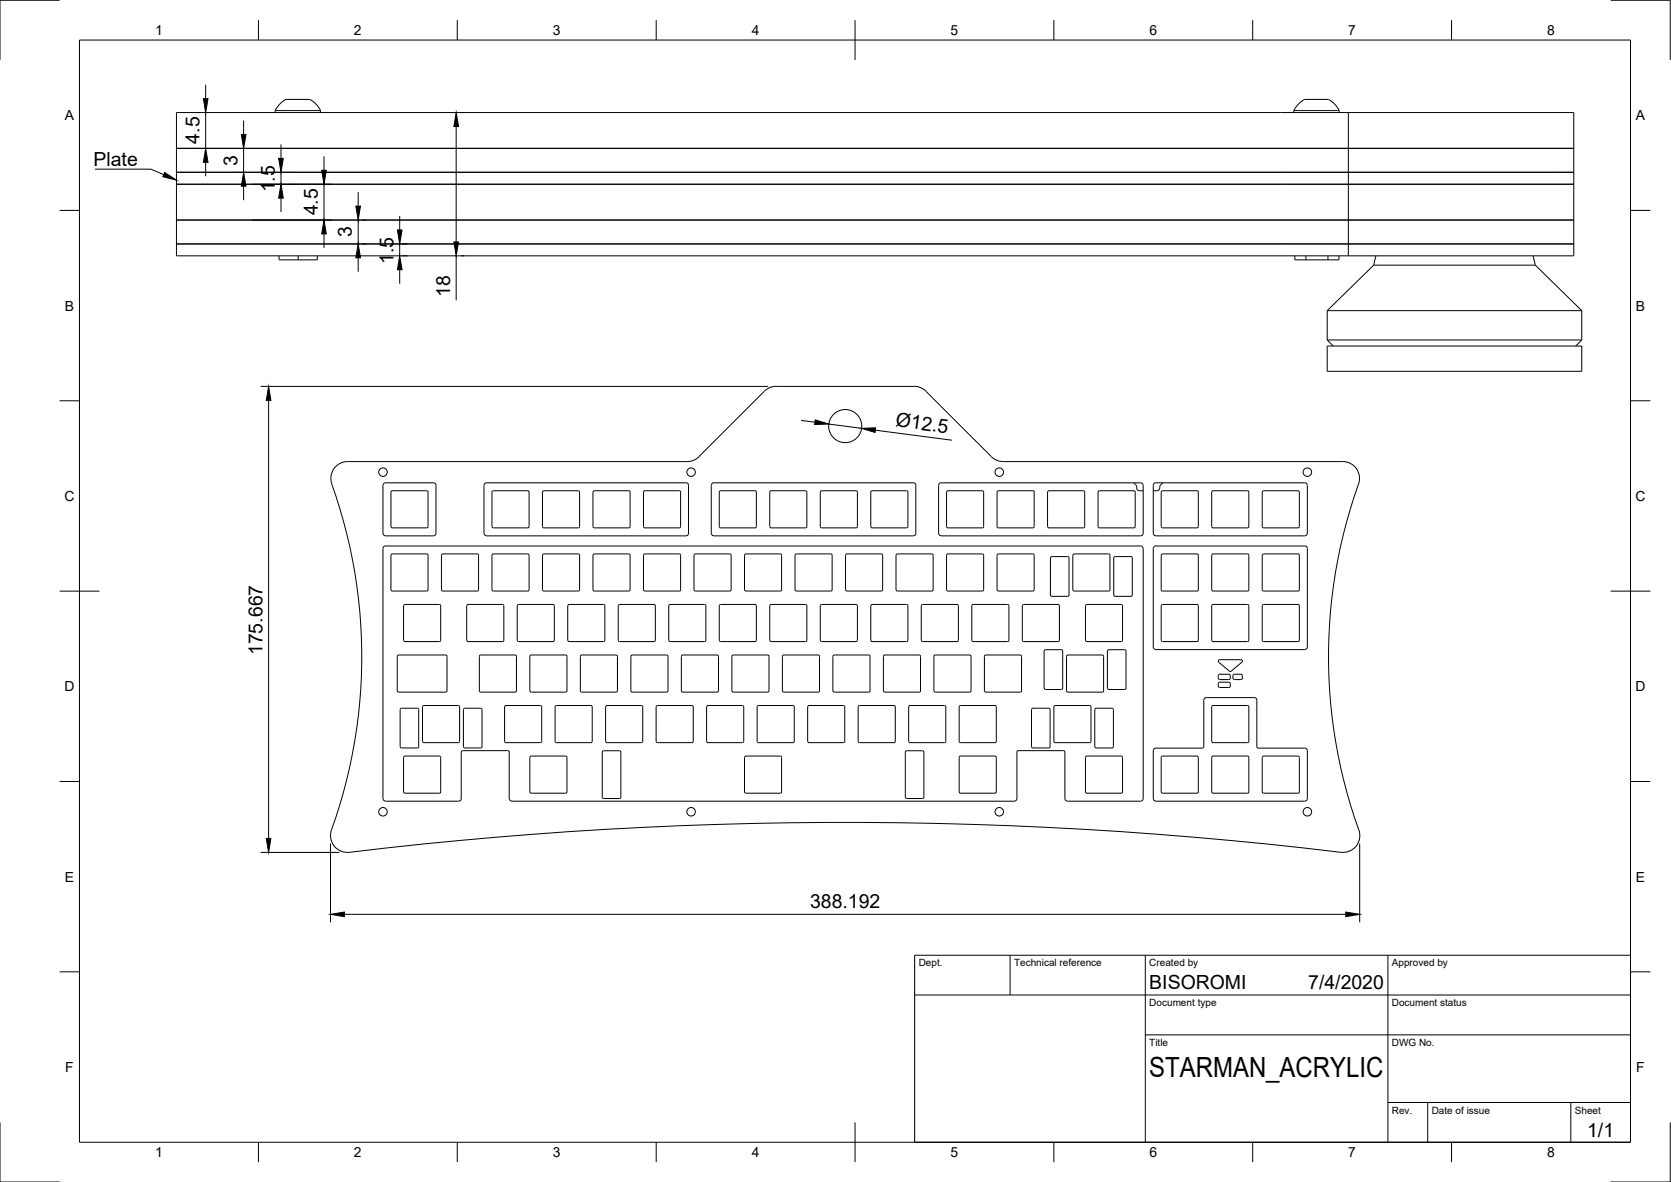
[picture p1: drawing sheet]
<svg xmlns="http://www.w3.org/2000/svg" width="420mm" height="297mm" viewBox="0 0 420 297" stroke-linecap="round" stroke-linejoin="round" font-family="sans-serif">
<!-- layer: Visible -->
<g fill="none" stroke="#000" stroke-width=".25">
<path d="M44.4 37.3h351.3M80.6 27.8h-11.4v.5M80.6 27.8v.5M80.6 27.8a4.8 4.8 0 0 0-3-2.8h-4.5a2.52 2.52 0 0 0-2.6 1l-1.3 1.8M328 25h4.8a2.6 2.6 0 0 1 2.6 1l1.3 1.8M328 25l-1.7 1.4-1 1.4M336.7 27.8h-11.4v.5M336.7 27.8v.5M339 28.3h-294.6v36h294.6M339 28.3h56.7v36h-56.7M339 28.3v36M44.4 43.3h351.3"/>
<path d="M44.4 46.3h351.3M44.4 55.3h351.3M44.4 61.3h351.3M70.2 64.3v1h9.6v-1M75 64.3v1M325.6 64.3v1h11.1v-1M328.4 64.3v1M333.7 78.1h64M333.7 78.1v7.3M333.9 64.3v1M345.4 66.6h40.6M345.4 66.6l-11.7 11.5"/>
<path d="M345.9 64.3l-.5 2.3M385.5 64.3l.5 2.3M386 66.6l11.7 11.5M397.7 78.1v7.3M192.2 98.3l-16.4 16.5-1.4 .9-1.6 .3M195.2 97.1h34.6M195.2 97.1l-1.6 .3-1.4 .9M229.8 97.1l1.7 .3 1.3 .9M232.8 98.3l16.5 16.5 .8 .6 1.6 .6h85.9M333.7 85.4h64M333.7 87h64v6.3h-64zM333.7 85.4l1.5 1.6"/>
<path d="M397.7 85.4l-1.5 1.6M172.8 116h-85.4a4.2 4.2 0 0 0-4 5.7M337.6 116a4.2 4.2 0 0 1 4 5.7M83.4 121.7a128.3 128.3 0 0 1 0 86.8M96.3 122v12M96.3 134a.67 .67 0 0 0 .7 .6l12 .1M97 137.2h189.8M97 137.2a.7 .7 0 0 0-.7 .7v62.8a.67 .67 0 0 0 .7 .6h18.3M98.4 139.4l.2-.2h8.9l.1 .3v8.9l-.3 .1h-8.8l-.2-.3zM98.4 123.5l.2-.2 8.9 .1 .1 .3v8.8l-.3 .2-8.8-.1-.2-.3zM109 121.3h-12a.67 .67 0 0 0-.7 .7M109 121.3a.67 .67 0 0 1 .6 .7"/>
<path d="M109.6 122v12M109.6 134a.67 .67 0 0 1-.6 .6M111.1 139.4l.2-.2h8.9l.1 .3v8.9l-.3 .1h-8.8l-.2-.3zM121.7 122v12M121.7 122a.67 .67 0 0 1 .7-.7h50.1a.63 .63 0 0 1 .6 .7M123.8 123.5l.2-.2 8.9 .1 .1 .3v8.8l-.3 .2-8.8-.1-.2-.3zM123.8 139.4l.2-.2h8.9l.1 .3v8.9l-.3 .1h-8.8l-.2-.3zM136.5 139.4l.2-.2h8.9l.1 .3v8.9l-.3 .1h-8.8l-.2-.3zM136.5 123.5l.2-.2 8.9 .1 .1 .3v8.8l-.3 .2-8.8-.1-.2-.3zM149.2 123.5l.2-.2 8.9 .1 .1 .3v8.8l-.3 .2-8.8-.1-.2-.3zM149.2 139.4l.2-.2h8.9l.1 .3v8.9l-.3 .1h-8.8l-.2-.3zM161.9 123.5l.2-.2 8.9 .1 .1 .3v8.8l-.3 .2-8.8-.1-.2-.3z"/>
<path d="M161.9 139.4l.2-.2h8.9l.1 .3v8.9l-.3 .1h-8.8l-.2-.3zM173.1 122v12M173.1 134a.67 .67 0 0 1-.6 .6l-50.1 .1-.5-.2-.2-.5M174.8 139.2h8.7l.3 .2v8.8l-.3 .3h-8.7M174.8 139.2l-.3 .3v8.7l.3 .3M178.8 122v12M178.9 122a.67 .67 0 0 1 .6-.7h50.1a.63 .63 0 0 1 .7 .7M181.2 123.3h8.7l.3 .4v8.6l-.2 .3-8.8 .1M181.2 123.3l-.4 .4 .1 8.6 .3 .4M187.5 139.2h8.7l.3 .3v8.7l-.1 .3h-8.9M187.5 139.2l-.3 .3v8.7l.3 .3M193.9 123.3h8.7l.3 .4v8.6l-.2 .3-8.8 .1"/>
<path d="M193.9 123.3l-.4 .4 .1 8.6 .3 .4M200.2 139.2h8.7l.3 .2v8.8l-.3 .3h-8.7M200.2 139.2l-.3 .3v8.7l.3 .3M206.6 123.3h8.7l.2 .2 .1 8.8-.3 .4h-8.7M206.6 123.3l-.3 .4-.1 8.6 .4 .4M212.9 139.2h8.7l.3 .2v8.8l-.3 .3h-8.7M212.9 139.2l-.3 .3v8.7l.3 .3M219.3 123.3h8.7l.2 .2 .1 8.8-.3 .4h-8.7M219.3 123.3l-.3 .4-.1 8.6 .4 .4M225.6 139.2h8.7l.3 .2v8.8l-.3 .3h-8.7M225.6 139.2l-.3 .3v8.7l.3 .3M230.3 122v12"/>
<path d="M230.3 134a.67 .67 0 0 1-.7 .6l-50.1 .1-.4-.2-.2-.5M236 122v12M236 122a.67 .67 0 0 1 .7-.7h50.1a.63 .63 0 0 1 .6 .7M238.1 123.5l.2-.2 8.9 .1 .1 .3v8.8l-.3 .2-8.8-.1-.2-.3zM238.1 139.4l.2-.2h8.9l.1 .3v8.9l-.3 .1h-8.8l-.2-.3zM250.7 123.7v8.6M250.7 139.5v8.7M250.7 123.7l.3-.4 8.9 .1 .1 .3v8.6l-.3 .4h-8.7l-.3-.4M250.7 139.5l.3-.3h8.9l.1 .3v8.7l-.3 .3h-8.7l-.3-.3M263.4 123.7v8.6M263.4 123.7l.3-.4 8.9 .1 .1 .3v8.6l-.3 .4h-8.7l-.3-.4M269.7 139.5v8.7"/>
<path d="M276.1 123.7v8.6M276.1 132.3l.3 .4h8.7M278.7 139.2h-8.6l-.3 .3M278.8 139.2l.3 .3v8.7l-.3 .3M285.1 123.3h-8.7l-.3 .4M285.1 123.3l.3 .4v8.6l-.3 .4M285.1 121.3a1.77 1.77 0 0 1 .8 1.6l.3 .4h1.2M286.8 137.2a.67 .67 0 0 1 .6 .7v62.8a.7 .7 0 0 1-.6 .6h-18.4a.67 .67 0 0 1-.6-.6l-.1-11.9-.3-.2h-11.4l-.3 .4v11.7a.67 .67 0 0 1-.7 .6h-126.3l-.4-.2-.2-.4-.1-11.7-.3-.4h-11.4l-.3 .2v11.9a.63 .63 0 0 1-.7 .6M287.4 134a.67 .67 0 0 1-.6 .6l-50.1 .1-.5-.2-.2-.5M287.4 122v12M290 122a.67 .67 0 0 1 .7-.7h37.3a.63 .63 0 0 1 .7 .7M290 122v12"/>
<path d="M290.6 137.2h37.4M290.7 137.2a.67 .67 0 0 0-.7 .7v24.7l.4 .6h37.7a.67 .67 0 0 0 .6-.6v-24.7a.67 .67 0 0 0-.6-.7M292 123.5l.3-.2 8.8 .1 .2 .3v8.8l-.3 .2-8.8-.1-.2-.3zM292 139.4l.3-.2h8.8l.2 .3v8.9l-.3 .1h-8.8l-.2-.3zM292.3 121.3a1.72 1.72 0 0 0-.7 1.6l-.4 .4h-1.2M304.7 123.5l.3-.2 8.8 .1 .2 .3v8.8l-.3 .2-8.8-.1-.2-.3zM304.7 139.4l.3-.2h8.8l.2 .3v8.9l-.3 .1h-8.8l-.2-.3zM317.4 123.5l.3-.2 8.8 .1 .2 .3v8.8l-.3 .2-8.8-.1-.2-.3zM317.4 139.4l.3-.2h8.8l.2 .3v8.9l-.3 .1h-8.8l-.2-.3zM328.7 134a.67 .67 0 0 1-.6 .6l-37.5 .1-.4-.2-.2-.5M328.7 122v12M341.6 121.7a128.3 128.3 0 0 0 .1 86.8"/>
<path d="M101.5 152.2v8.7M110.5 151.9h-8.7l-.3 .3M110.5 151.9l.3 .3v8.7l-.3 .3M117.4 152.1l.3-.2h8.8l.2 .3-.1 8.9-.3 .1h-8.8l-.2-.3zM130.1 152.1l.3-.2h8.8l.2 .3-.1 8.9-.3 .1h-8.8l-.2-.3zM142.8 152.1l.3-.2h8.8l.2 .3-.1 8.9-.3 .1h-8.8l-.2-.3zM155.5 152.1l.3-.2h8.8l.2 .3-.1 8.9-.2 .1h-8.9l-.2-.3zM168.5 151.9h8.7l.3 .3v8.7l-.2 .3h-8.8M168.5 151.9l-.4 .3 .1 8.7 .3 .3M181.2 151.9h8.7l.2 .2 .1 8.8-.3 .3h-8.7M181.2 151.9l-.4 .3 .1 8.7 .3 .3M193.9 151.9h8.7l.3 .3v8.7l-.2 .3h-8.8"/>
<path d="M193.9 151.9l-.4 .3 .1 8.7 .3 .3M206.6 151.9h8.7l.2 .2 .1 8.8-.3 .3h-8.7M206.6 151.9l-.4 .3 .1 8.7 .3 .3M219.3 151.9h8.7l.2 .2 .1 8.8-.3 .3h-8.7M219.3 151.9l-.4 .3 .1 8.7 .3 .3M231.7 152.1l.3-.2h8.8l.2 .3-.1 8.9-.3 .1h-8.8l-.1-.3zM244.4 152.1l.3-.2h8.8l.2 .3-.1 8.9-.3 .1h-8.8l-.1-.3zM257 152.2v8.7M257.1 152.2l.3-.3h8.8l.2 .3v8.7l-.3 .3h-8.7l-.3-.3M264.1 140.2l.1 9.5 .3 .2h4l.3-.4v-9.3M264.1 140.2l.4-.3h4l.3 .3M269.8 148.2l.3 .3h8.6"/>
<path d="M273 152.1l.3-.2h8.8l.2 .3-.1 8.9-.3 .1h-8.8l-.2-.3zM280 140.2l.1 9.3 .3 .4h4l.3-.2v-9.5M280.1 140.2l.3-.3h4l.3 .3M292 152.1l.3-.2h8.8l.2 .3v8.9l-.3 .1h-8.8l-.2-.3zM304.7 152.1l.3-.2h8.8l.2 .3v8.9l-.3 .1h-8.8l-.2-.3zM317.4 152.1l.3-.2h8.8l.2 .3v8.9l-.3 .1h-8.8l-.2-.3zM100.2 164.6h11.9l.3 .3v8.7l-.2 .3h-12M100.2 164.6l-.3 .3v8.7l.3 .3M100.6 178.3v9.3M101.5 160.9l.3 .3h8.7M104.9 178h-3.9l-.4 .3M105 178l.3 .3v9.3l-.3 .4"/>
<path d="M106.6 177.3h8.6l.3 .2 .1 8.8-.4 .3h-8.6M106.6 177.3l-.4 .3 .1 8.7 .3 .3M116.6 178.1l.3-.1h4l.3 .1v9.5l-.2 .3-4.1 .1-.3-.2zM120.5 164.9v8.7M120.5 173.6l.4 .3h8.6M126.9 177.6v8.7M129.5 164.6h-8.6l-.4 .3M129.5 164.6l.4 .3v8.7l-.4 .3M133.2 164.9v8.7M133.2 173.6l.4 .3h8.6M135.9 177.3h-8.7l-.3 .3M135.9 177.3l.3 .3v8.7l-.3 .3"/>
<path d="M139.6 177.6v8.7M142.2 164.6h-8.6l-.4 .3M142.2 164.6l.4 .3v8.7l-.4 .3M145.9 164.9v8.7M145.9 173.6l.4 .3h8.6M148.6 177.3h-8.7l-.3 .3M148.6 177.3l.3 .3v8.7l-.3 .3M152.3 177.6v8.7M152.3 177.6l.3-.3h8.8l.2 .3v8.7l-.3 .3h-8.7l-.3-.3M154.9 164.6h-8.6l-.4 .3M154.9 164.6l.4 .3v8.7l-.4 .3M158.6 164.9v8.7"/>
<path d="M158.6 164.9l.4-.3h8.8l.2 .3v8.7l-.4 .3h-8.6l-.4-.3M165 177.6v8.7M165 177.6l.3-.3h8.8l.2 .3v8.7l-.3 .3h-8.7l-.3-.3M171.3 164.9v8.7M171.3 164.9l.4-.3h8.6l.4 .3v8.7l-.2 .3h-8.8l-.4-.3M177.7 177.6v8.7M177.7 177.6l.3-.3h8.8l.2 .3v8.7l-.3 .3h-8.7l-.3-.3M184 164.9v8.7M184 164.9l.4-.3h8.8l.2 .3v8.7l-.4 .3h-8.6l-.4-.3M190.4 177.5l.3-.2h8.8l.2 .3v8.9l-.3 .1h-8.8l-.2-.3zM196.8 164.8l.3-.2h8.8l.2 .3-.1 8.9-.3 .1h-8.8l-.2-.3zM203.1 177.5l.3-.2h8.8l.2 .3v8.9l-.3 .1h-8.8l-.2-.3z"/>
<path d="M209.5 164.8l.3-.2h8.8l.2 .3-.1 8.9-.3 .1h-8.8l-.2-.3zM215.8 177.5l.3-.2h8.8l.2 .3v8.9l-.3 .1h-8.8l-.2-.3zM222.2 164.8l.3-.2h8.8l.2 .3-.1 8.9-.3 .1h-8.8l-.2-.3zM228.5 177.5l.3-.2h8.8l.2 .3v8.9l-.3 .1h-8.8l-.2-.3zM234.9 164.8l.3-.2h8.8l.2 .3-.1 8.9-.3 .1h-8.8l-.2-.3zM241.2 177.5l.3-.2h8.8l.2 .3v8.9l-.3 .1h-8.8l-.2-.3zM247.6 164.8l.3-.2h8.8l.2 .3-.1 8.9-.3 .1h-8.8l-.2-.3zM259.4 178.1l.3-.1h4l.3 .1v9.5l-.1 .3-4.2 .1-.3-.2zM262.5 163.6v9.3M262.6 172.9l.3 .4M262.9 173.3h4M265 177.6v8.7"/>
<path d="M265 177.6l.3-.3h8.9l.1 .3v8.7l-.3 .3h-8.7l-.3-.3M266.9 163.3h-4l-.3 .3M266.9 163.3l.3 .3M267.2 163.6v9.3l-.3 .4M268.5 164.6h8.7l.3 .3v8.9l-.3 .1h-8.7M268.5 164.6l-.3 .3v8.7l.3 .3M275.3 178.1l.3-.1h4l.3 .1 .1 9.5-.2 .3-4.2 .1-.3-.2zM278.4 163.6l.1 9.3 .3 .4M278.5 163.6l.3-.3h4l.3 .3M278.8 173.3h4M283.1 163.6v9.3l-.3 .4M304.7 177.5l.3-.2h8.8l.2 .3v8.9l-.3 .1h-8.8l-.2-.3z"/>
<path d="M306.4 171.6l.3-.2 2.5 .1 .2 .3-.1 .8-.3 .2-2.5-.1-.2-.3zM306.7 169.4h2.3M306.7 170.8h2.3M306.7 169.4l-.4 .4 .1 .8 .3 .2M309 169.4l.4 .4-.1 .8-.3 .2M310.4 169.4h1.6M310.4 170.8h1.6M310.4 169.4l-.3 .2-.1 .8 .4 .4M312 169.4l.4 .4M312.3 166.4l.1-.4-.4-.2h-5.3l-.4 .4 3 2.5h.3l2.7-2.3M312.4 169.8v.6M312.4 170.4l-.4 .4"/>
<path d="M100.6 187.6l.4 .4h3.9M101.5 190.3v8.7M101.5 199l.3 .3h8.7M110.5 190h-8.7l-.3 .3M110.5 190l.3 .3v8.7l-.3 .3M126.9 186.3l.3 .3h8.7M133.2 190.3v8.7M133.2 199l.4 .3h8.6M139.6 186.3l.3 .3h8.7M142.2 190h-8.6l-.4 .3M142.2 190l.4 .3v8.7l-.4 .3M151.5 188.8l.3-.1h4l.3 .1v11.5l-.2 .3-4.1 .1-.4-.4z"/>
<path d="M187.5 190h8.7l.3 .3v8.7l-.1 .3h-8.9M187.5 190l-.3 .3v8.7l.3 .3M227.7 188.8l.3-.1h4l.3 .1v11.5l-.2 .3-4.1 .1-.4-.4zM241.2 190.2l.3-.2h8.8l.2 .3v8.9l-.3 .1h-8.8l-.2-.3zM273 190.2l.3-.2h8.8l.2 .3-.1 8.9-.3 .1h-8.8l-.2-.3zM292 190.2l.3-.2h8.8l.2 .3v8.9l-.3 .1h-8.8l-.2-.3zM302.7 187.7v-11.7a.63 .63 0 0 1 .6-.7h12.1a.67 .67 0 0 1 .6 .7v11.7M302.7 187.7l-.4 .3h-11.6a.67 .67 0 0 0-.7 .7v12l.4 .6h37.7a.67 .67 0 0 0 .6-.6v-12a.67 .67 0 0 0-.6-.7h-11.8M304.7 190.2l.3-.2h8.8l.2 .3v8.9l-.3 .1h-8.8l-.2-.3zM316 187.7l.3 .3M317.4 190.2l.3-.2h8.8l.2 .3v8.9l-.3 .1h-8.8l-.2-.3zM83.4 208.5a4.2 4.2 0 0 0 4.5 5.7"/>
<path d="M341.7 208.5a4.3 4.3 0 0 1-4.5 5.7 1036.4 1036.4 0 0 0-249.4 0"/>
<circle cx="96.3" cy="118.7" r="1.07"/>
<circle cx="173.8" cy="118.7" r="1.07"/>
<circle cx="212.5" cy="107.1" r="4.2"/>
<circle cx="251.3" cy="118.7" r="1.07"/>
<circle cx="328.7" cy="118.7" r="1.07"/>
<circle cx="96.3" cy="204" r="1.07"/>
<circle cx="173.8" cy="204" r="1.07"/>
<circle cx="251.3" cy="204" r="1.07"/>
<circle cx="328.7" cy="204" r="1.07"/>
</g>
<!-- layer: Border -->
<g fill="none" stroke="#000" stroke-width=".25">
<path d="M15 .1h-15v15M20 10.1h390v276.9h-390zM65 5.1v5M115 5.1v5M165 5.1v5M215 5.1v10M265 5.1v5M315 5.1v5M365 5.1v5M405 .1h15v15M15 52.9h5M410 52.9h5"/>
<path d="M15 100.7h5M410 100.7h5M15 148.6h10M405 148.6h10M15 196.4h5M410 196.4h5M15 244.2h5M410 244.2h5M0 282.1v14.9h15M65 287v5M115 287v5M165 287v5"/>
<path d="M215 282.1v9.9M265 287v5M315 287v5M365 287v5M420 282.1v14.9h-15"/>
</g>
<!-- layer: TitleBlock -->
<path d="M230 240.1h180v46.9h-180zM230 250h180M254 240.1v9.9M288 240.1v46.9M349 240.1v46.9M288 260.1h122M349 277.1h61M359 277.1v9.9M395 277.1v9.9" fill="none" stroke="#000" stroke-width=".25"/>
<!-- layer: Annotations -->
<path d="M41.4 43.4l3 1.9-3.5-.9z" fill="#000" stroke="#000" stroke-width=".25"/>
<path d="M23.9 42.5h14.1l3.2 1.4" fill="none" stroke="#000" stroke-width=".25"/>
<!-- layer: Dimensions -->
<g fill="none" stroke="#000" stroke-width=".25">
<path d="M49.7 28.3h.5M49.7 37.3h.5M51.7 21.3v3.5M51.7 28.3v9M61.3 30.3v3.5M61.3 37.3v6M70.7 36.3v3.5M81.5 39.3v3.5M114.7 31.8v29M116 28.3h.7M51.7 40.8v3.5M59.3 43.3h.1"/>
<path d="M61.3 46.8v3.5M63.4 46.3h20.1M63.4 55.3h20.1M70.7 43.3v3M70.7 49.8v3.5M72.5 43.3h.1M81.5 46.3v9M81.5 58.8v3.5M90.1 48.3v3.5M90.1 55.3v6M91.2 55.3h.9M100.5 54.3v3.5"/>
<path d="M90.1 64.8v3.5M91.2 61.3h.9M100.5 61.3v3M100.5 67.8v3.5M100.9 61.3h1.6M100.9 64.3h1.6M114.7 64.3v11.2M116 64.3h.7M65.5 97.1h127.7M67.5 100.6v110.1M201.4 105.6l3.5 .5M208.4 106.6l8.2 1"/>
<path d="M220.1 108.1l19.3 2.5M65.5 214.2h19.8M83.1 212v19.8M341.9 212v19.8M86.6 229.8h251.8"/>
</g>
<g fill="#000" stroke="#000" stroke-width=".25">
<path d="M51.1 24.8h1.2l-.6 3.5zM60.7 33.8h1.1l-.5 3.5zM70.1 39.8h1.1l-.5 3.5zM114.7 28.3l.6 3.5h-1.2zM51.7 37.3l.6 3.5h-1.2zM61.3 43.3l.5 3.5h-1.1zM70.7 46.3l.5 3.5h-1.1zM80.9 42.8h1.1l-.5 3.5zM81.5 55.3l.5 3.5h-1.1zM89.5 51.8h1.1l-.5 3.5zM99.9 57.8h1.2l-.6 3.5zM90.1 61.3l.5 3.5h-1.1z"/>
<path d="M100.5 64.3l.6 3.5h-1.2zM114.1 60.8h1.2l-.6 3.5zM67.5 97.1l.6 3.5h-1.1zM205 105.5l3.4 1.1-3.6 .1zM216.6 107.6l3.6-.1-.2 1.2zM67 210.7h1.1l-.6 3.5zM83.1 229.8l3.5-.6v1.2zM338.4 229.2l3.5 .6-3.5 .6z"/>
</g>
<text font-size="7" x="289" y="270.6">STARMAN_ACRYLIC</text>
<g font-size="4.9">
<text x="23.5" y="41.8">Plate</text>
<text x="50.2" y="36.1" transform="rotate(-90 50.2 36.1)">4.5</text>
<text x="59.7" y="41.6" transform="rotate(-90 59.7 41.6)">3</text>
<text x="69.1" y="48.4" transform="rotate(-90 69.1 48.4)">1.5</text>
<text x="79.9" y="54.1" transform="rotate(-90 79.9 54.1)">4.5</text>
<text x="88.5" y="59.7" transform="rotate(-90 88.5 59.7)">3</text>
<text x="99" y="66.4" transform="rotate(-90 99 66.4)">1.5</text>
<text x="113.2" y="74.5" transform="rotate(-90 113.2 74.5)">18</text>
<text x="225.1" y="107.1" transform="rotate(7 225.1 107.1)">Ø12.5</text>
<text x="66" y="164.6" transform="rotate(-90 66 164.6)">175.667</text>
<text x="203.7" y="228.2">388.192</text>
<text x="289" y="248.5">BISOROMI</text>
<text x="329" y="248.5">7/4/2020</text>
<text x="399.1" y="285.7">1/1</text>
</g>
<g font-size="3.5">
<text x="39" y="8.8">1</text>
<text x="89" y="8.8">2</text>
<text x="139" y="8.8">3</text>
<text x="189" y="8.8">4</text>
<text x="239" y="8.8">5</text>
<text x="289" y="8.8">6</text>
<text x="339" y="8.8">7</text>
<text x="389" y="8.8">8</text>
<text x="16.3" y="30.2">A</text>
<text x="411.3" y="30.2">A</text>
<text x="16.3" y="78">B</text>
<text x="411.3" y="78">B</text>
<text x="16.2" y="125.9">C</text>
<text x="411.2" y="125.9">C</text>
<text x="16.2" y="173.7">D</text>
<text x="411.2" y="173.7">D</text>
<text x="16.3" y="221.6">E</text>
<text x="411.3" y="221.6">E</text>
<text x="16.4" y="269.4">F</text>
<text x="411.4" y="269.4">F</text>
<text x="39" y="290.8">1</text>
<text x="89" y="290.8">2</text>
<text x="139" y="290.8">3</text>
<text x="189" y="290.8">4</text>
<text x="239" y="290.8">5</text>
<text x="289" y="290.8">6</text>
<text x="339" y="290.8">7</text>
<text x="389" y="290.8">8</text>
</g>
<g font-size="2.5">
<text x="231" y="242.9">Dept.</text>
<text x="255" y="242.9">Technical reference</text>
<text x="289" y="242.9">Created by</text>
<text x="350" y="242.9">Approved by</text>
<text x="289" y="252.8">Document type</text>
<text x="350" y="252.8">Document status</text>
<text x="289" y="262.9">Title</text>
<text x="350" y="262.9">DWG No.</text>
<text x="350" y="279.9">Rev.</text>
<text x="360" y="279.9">Date of issue</text>
<text x="396" y="279.9">Sheet</text>
</g>
</svg>
